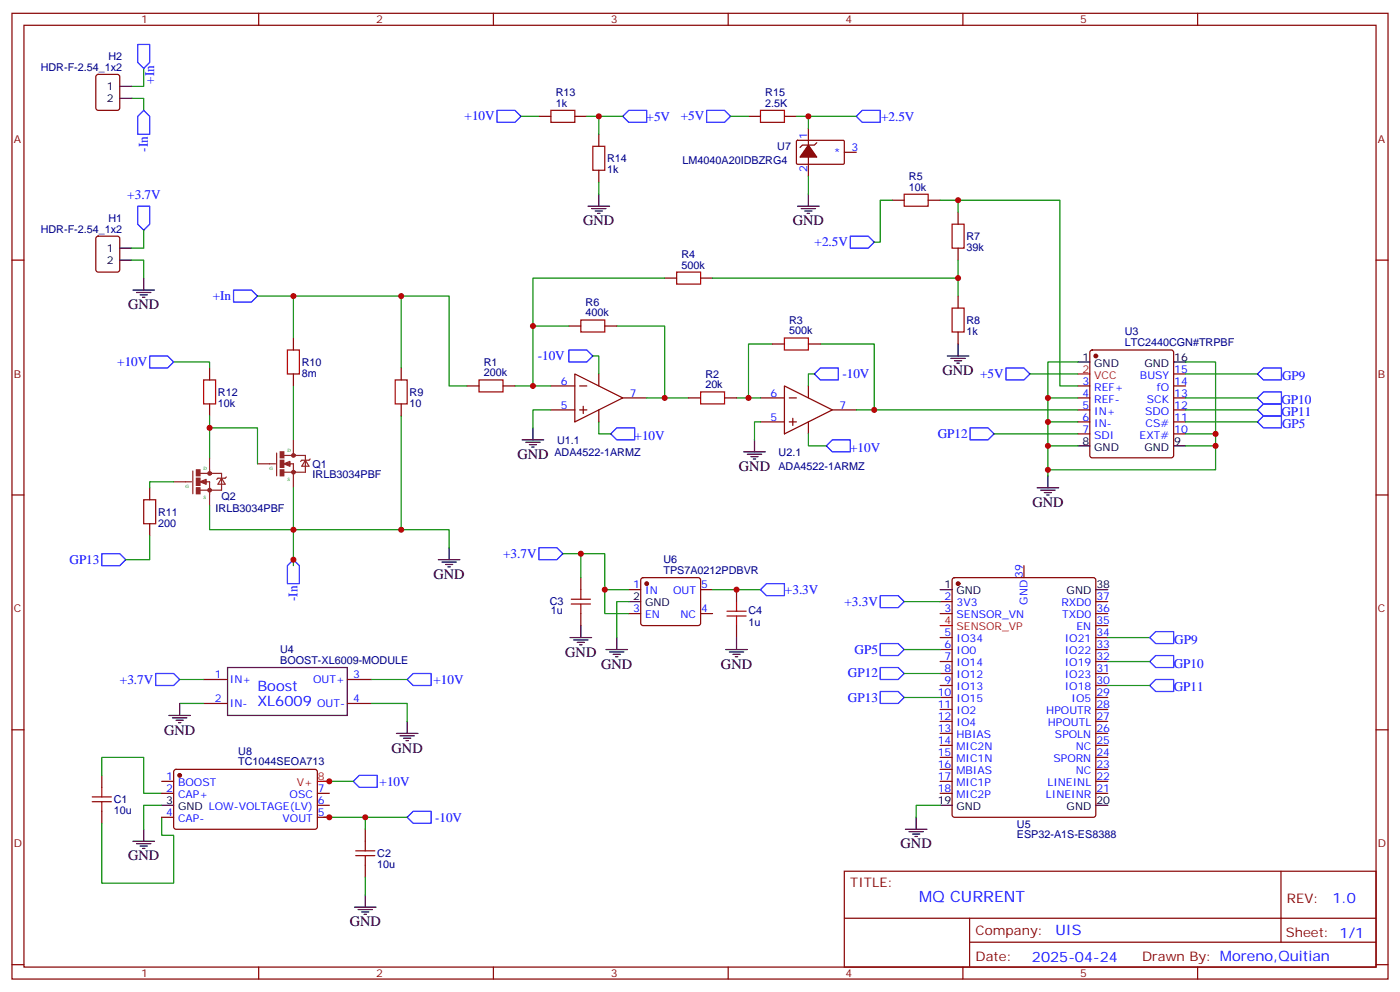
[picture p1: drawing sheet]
<svg xmlns="http://www.w3.org/2000/svg" width="412mm" height="292mm" viewBox="0 0 412 292" stroke-linecap="round" stroke-linejoin="round" font-family="sans-serif">
<g fill="none" stroke="#870000" stroke-width=".35">
<path d="M3.5 3.9h405.4v284.4h-405.4zM7.1 7.4h398.2v277.3h-398.2zM76.2 3.9v3.5M145.3 3.9v3.5M214.5 3.9v3.5M283.6 3.9v3.5M352.8 3.9v3.5M28.5 22.1l.4-.2h5.7l.6 .4 .1 9.5-.5 .6-5.9 .1-.6-.5-.1-9.4zM158.7 34.3h3.6M169.3 34.3h3.6M176.4 39.5v3.6M220.5 34.3h3.5"/>
<path d="M231.1 34.3h3.5M238.1 37.8v14.1M176.4 50.1v3.6M234.7 41.5l.2-.2 13.6 .1 .2 .3v6.5l-.3 .2-13.6-.1-.2-.3zM240.6 42l-.7 .7h-3.5l-.7 .7M248.7 44.8h3.5M262.8 58.9h3.5M273.4 58.9h3.5M3.5 76.6h3.6M28.5 69.7l.4-.2h5.7l.6 .5 .1 9.4-.5 .7h-5.9l-.6-.4-.1-9.5zM282.2 62.5v3.5M282.2 73.1v3.5"/>
<path d="M405.3 76.6h3.6M86.4 99.5v3.5M167.6 96h3.5M178.2 96h3.5M195.8 81.9h3.5M206.4 81.9h3.5M282.2 87.2v3.5M282.2 97.8v3.5M61.7 108.3v3.6M61.7 118.9v3.5M86.4 110.1v3.5M118.2 108.3v3.6"/>
<path d="M118.2 118.9v3.5M137.6 113.6h3.5M148.2 113.6h3.5M162.3 113.6h7M169.3 110.1l14.1 7.1-14.1 7zM170.7 113.6h2.2M171.8 119.6v2.1M176.4 110.1v3.5M183.4 117.2h7.1M202.8 117.2h3.6M213.4 117.2h3.6M224 117.2h7.1"/>
<path d="M227.5 101.3h3.6M231.1 113.6l14.1 7.1-14.1 7zM232.5 117.2h2.1M238.1 113.6v3.6M238.1 101.3h3.6M317.5 113.6h3.5M317.5 117.2h3.5M321.3 103.3l.4-.3h23.3l.5 .3 .2 .5v30.3l-.2 .5-.5 .2h-23.3l-.5-.2-.2-.5v-30.3zM345.7 113.6h3.5M345.7 117.2h3.5M345.7 110.1h3.5M162.3 120.7h7"/>
<path d="M170.7 120.7h2.2M176.4 120.7v3.5M224 124.2h7.1M232.5 124.2h2.1M233.5 123.2v2.1M238.1 124.2v3.5M245.2 120.7h7M317.5 120.7h3.5M317.5 124.2h3.5M317.5 127.7h3.5M345.7 120.7h3.5M345.7 124.2h3.5"/>
<path d="M345.7 127.7h3.5M3.5 145.7h3.6M44.1 143.6v3.5M44.1 154.2v3.5M405.3 145.7h3.6M171.1 170.1v3.5M185.2 173.6h3.5M189 170.3l.4-.2h16.3l.5 .2 .2 .5v12.7l-.3 .5-.4 .2h-16.3l-.5-.2-.2-.5v-12.7zM206.4 173.6h3.5M217 173.6v3.5M276.9 177.1h3.6M280.7 170.3l.5-.2h40.9l.6 .4 .1 69.4-.5 .7h-41.1l-.7-.4v-69.4z"/>
<path d="M301.6 166.5v3.6M322.8 177.1h3.5M171.1 180.7v3.5M185.2 180.7h3.5M206.4 180.7h3.5M217 184.2v3.5M276.9 180.7h3.6M276.9 187.7h3.6M276.9 191.2h3.6M276.9 194.8h3.6M276.9 198.3h3.6M322.8 180.7h3.5"/>
<path d="M322.8 187.7h3.5M322.8 191.2h3.5M322.8 194.8h3.5M322.8 198.3h3.5M322.8 184.2h3.5M3.5 214.9h3.6M60 200.1h7M60 207.1h7M102.3 200.1h7.1M102.3 207.1h7.1M276.9 201.8h3.6M276.9 205.4h3.6"/>
<path d="M276.9 208.9h3.6M276.9 212.4h3.6M276.9 215.9h3.6M276.9 219.5h3.6M322.8 201.8h3.5M322.8 205.4h3.5M322.8 208.9h3.5M322.8 212.4h3.5M322.8 215.9h3.5M322.8 219.5h3.5M405.3 214.9h3.6M30 228.3v3.5"/>
<path d="M30 238.9v3.5M47.6 230h3.6M47.6 233.6h3.6M51.4 226.7l.5-.2 41.2 .1 .4 .6-.1 16.5-.6 .5-41.2-.1-.4-.6v-16.3zM93.5 233.6h3.5M93.5 237.1h3.5M276.9 223h3.6M276.9 226.5h3.6M276.9 230h3.6M276.9 233.6h3.6M322.8 223h3.5M322.8 226.5h3.5"/>
<path d="M322.8 230h3.5M322.8 233.6h3.5M47.6 240.6h3.6M93.5 240.6h3.5M107.6 244.2v3.5M107.6 254.7v3.6M248.7 256.5h156.6v28.2h-156.6zM377.3 256.5v20.9M248.7 270.4h156.5M285.6 277.4h119.6M285.6 270.4v14.1M3.5 284h3.6"/>
<path d="M76.2 284.7v3.6M145.3 284.7v3.6M214.5 284.7v3.6M283.6 284.7v3.6M352.8 284.7v3.6M405.3 284h3.6"/>
</g>
<g fill="none" stroke="#000" stroke-width=".35">
<path d="M35.3 25.4h3.5M35.3 29h3.5M176.4 57.2v3.5M238.1 57.2v3.5M35.3 73.1h3.5M35.3 76.6h3.5M173.2 60.7h6.4M174.3 61.4h4.2M175.3 62.1h2.1M176 62.8h.7M234.9 60.7h6.4M236 61.4h4.2"/>
<path d="M237.1 62.1h2.1M237.8 62.8h.7M39.2 85.4h6.3M40.2 86.1h4.2M41.3 86.8h2.1M42 87.5h.7M42.3 81.9v3.5M279 104.8h6.4M280.1 105.5h4.2M281.2 106.2h2.1M281.9 106.9h.7M282.2 101.3v3.5"/>
<path d="M317.5 106.6h3.5M345.7 106.6h3.5M153.8 129.5h6.4M154.9 130.2h4.2M155.9 130.9h2.1M156.6 131.6h.7M157 126v3.5M219.1 133h6.3M220.1 133.7h4.3M221.2 134.4h2.1M221.9 135.1h.7M222.2 129.5v3.5"/>
<path d="M317.5 131.3h3.5M345.7 131.3h3.5M305.5 143.6h6.4M306.6 144.3h4.2M307.6 145h2.1M308.3 145.7h.7M308.7 140.1v3.5M129.1 164.8h6.4M130.2 165.5h4.2M131.2 166.2h2.1M131.9 166.9h.7M132.3 161.3v3.5"/>
<path d="M185.2 177.1h3.5M276.9 173.6h3.6M322.8 173.6h3.5M67 196.5h35.3v14.1h-35.3zM167.9 187.7h6.4M169 188.4h4.2M170 189.1h2.2M170.7 189.8h.7M171.1 184.2v3.5M178.5 191.2h6.4M179.6 191.9h4.2M180.6 192.7h2.1"/>
<path d="M181.3 193.4h.7M181.7 187.7v3.5M213.8 191.2h6.3M214.8 191.9h4.3M215.9 192.7h2.1M216.6 193.4h.7M217 187.7v3.5M49.7 210.6h6.4M50.8 211.3h4.2M51.9 212.1h2.1M52.6 212.8h.7M52.9 207.1v3.5"/>
<path d="M116.8 215.9h6.3M117.8 216.6h4.3M118.9 217.3h2.1M119.6 218.1h.7M119.9 212.4v3.5M47.6 237.1h3.6M276.9 237.1h3.6M322.8 237.1h3.5M39.2 247.7h6.3M40.2 248.4h4.2M41.3 249.1h2.1M42 249.8h.7"/>
<path d="M42.3 244.2v3.5M266.7 244.2h6.3M267.8 244.9h4.2M268.8 245.6h2.1M269.5 246.3h.7M269.9 240.6v3.6M104.4 267.1h6.4M105.5 267.8h4.2M106.5 268.5h2.2M107.2 269.2h.7M107.6 263.6v3.5"/>
</g>
<g fill="none" stroke="#008700" stroke-width=".35">
<path d="M38.8 29h3.5v3.5M42.3 20.1v5.3h-3.5M153.5 34.3h5.2M172.9 34.3h3.5v5.2M176.4 34.3h7M215.2 34.3h5.3M234.6 34.3h3.5v3.5M238.1 34.3h14.1M176.4 53.7v3.5M238.1 51.9v5.3M262.8 58.9h-3.5v12.4h-1.8M276.9 58.9h35.3v54.7h5.3"/>
<path d="M282.2 58.9v3.6M38.8 76.6h3.5v5.3M42.3 67.8v5.3h-3.5M282.2 76.6v10.6M75.8 87.2h10.6M86.4 99.5v-12.3h31.8v21.1M118.2 87.2h14.1v26.4h5.3M167.6 96h-10.6v17.6M181.7 96h14.1v21.2h-5.3M195.8 81.9h-38.8v14.1M209.9 81.9h72.3M51.2 106.6h10.5v1.7"/>
<path d="M86.4 113.6v15.9M151.7 113.6h10.6M174.6 104.8h1.8v5.3M195.8 117.2h7M217 117.2h7M227.5 101.3h-7v15.9M239.9 110.1h-1.8v3.5M241.7 101.3h15.8v19.4h-5.3M303.4 110.1h14.1M317.5 117.2h-8.8v7M317.5 106.6h-8.8v10.6M349.2 106.6h8.9v31.7h-49.4"/>
<path d="M349.2 117.2h21.2M349.2 110.1h21.2M61.7 134.8v-8.8h14.1v10.6M61.7 122.4v3.6M118.2 122.4v33.6h-31.8v-12.4M162.3 120.7h-5.3v5.3M176.4 124.2v3.5h3.5M224 124.2h-1.8v5.3M238.1 127.7v3.6h5.3M257.5 120.7h60M292.8 127.7h24.7M308.7 131.3h8.8"/>
<path d="M317.5 124.2h-8.8v15.9M349.2 120.7h21.2M349.2 131.3h8.9M349.2 127.7h8.9M349.2 124.2h21.2M44.1 157.7v7.1h-7.1M51.2 141.9h-7.1v1.7M61.7 148.9v7.1h24.7v10.5M118.2 156h14.1v5.3M165.8 163h12.4v10.6h7M171.1 163v7.1M178.2 173.6v7.1h7"/>
<path d="M185.2 177.1h-3.5v10.6M209.9 173.6h14.1M266.3 177.1h10.6M266.3 191.2h10.6M266.3 198.3h10.6M326.3 187.7h12.4M326.3 194.8h12.4M52.9 200.1h7.1M52.9 207.1h7.1M109.4 207.1h10.5v5.3M109.4 200.1h10.5M266.3 205.4h10.6"/>
<path d="M326.3 201.8h12.4M30 228.3v-5.3h12.3v10.6h5.3M47.6 237.1h-5.3v7.1M95.2 230h8.9M276.9 237.1h-7v3.5M47.6 240.6v5.3h3.6v14.1h-21.2v-17.6M95.2 240.6h12.4v3.6M107.6 258.3v5.3M107.6 240.6h12.3"/>
</g>
<g fill="none" stroke="#8c2424" stroke-width=".71">
<circle cx="61.7" cy="139.4" r=".35"/>
<circle cx="86.4" cy="139" r=".35"/>
<circle cx="86.4" cy="134.1" r=".35"/>
<circle cx="61.7" cy="144.3" r=".35"/>
</g>
<g fill="#8c2424" stroke="#8c2424" stroke-width=".35">
<path d="M82.5 138.3h1.1v1.8h-1.1z"/>
<path d="M82.5 133h1.1v1.8h-1.1z"/>
<path d="M82.5 135.5h1.1v2.1h-1.1z"/>
<path d="M57.9 143.6h1v1.8h-1z"/>
<path d="M57.9 138.3h1v1.8h-1z"/>
<path d="M57.9 140.8h1v2.1h-1z"/>
</g>
<g fill="none" stroke="#8c2424" stroke-width=".35">
<path d="M56.8 138.7v6.7M58.9 139.4h6.4v4.9h-6.4M61.7 134.8v4.6M75.8 136.6h5.3M81.5 133.4v6.7M83.6 134.1h6.4v4.9h-6.4M83.6 136.6l1.8-.7v1.4zM84.7 136.6h1.7v7M85.4 136.2l-1.4 .4 1.4 .3M86.4 129.5v4.6M90 135.5l1 1.8h-2.1zM91.4 135.1l-.4 .4h-2.1l-.4 .4"/>
<path d="M51.2 141.9h5.2M58.9 141.9l1.8-.8v1.5zM60 141.9h1.7v7M60.7 141.5l-1.4 .4 1.4 .3M65.3 140.8l1 1.8h-2.1zM66.7 140.4l-.4 .4h-2.1l-.3 .3"/>
</g>
<g fill="none" stroke="#a10000" stroke-width=".35">
<path d="M162.3 32.5h7v3.5h-7zM224 32.5h7.1v3.5h-7.1zM174.6 43.1h3.6v7h-3.6zM266.3 57.2h7.1v3.5h-7.1zM280.5 66h3.5v7.1h-3.5zM171.1 94.2h7.1v3.6h-7.1zM199.3 80.1h7.1v3.5h-7.1zM231.1 99.5h7v3.5h-7zM280.5 90.7h3.5v7.1h-3.5zM60 111.9h3.5v7h-3.5zM84.7 103h3.5v7.1h-3.5zM116.4 111.9h3.5v7h-3.5z"/>
<path d="M141.1 111.9h7.1v3.5h-7.1zM206.4 115.4h7v3.5h-7zM42.3 147.1h3.6v7.1h-3.6zM168.3 176.4h5.6M168.3 177.8h5.6M171.1 173.6v2.8M171.1 177.8v2.9M214.1 180h5.7M217 177.1v2.9M214.1 181.4h5.7M217 181.4v2.8M27.2 236h5.6"/>
<path d="M27.2 234.6h5.6M30 231.8v2.8M30 236v2.9M104.8 251.9h5.6M104.8 250.5h5.6M107.6 247.7v2.8M107.6 251.9v2.8"/>
</g>
<g fill="none" stroke="#00f" stroke-width=".35">
<path d="M40.6 13.1h3.5v5.3l-1.8 1.7-1.7-1.7zM40.6 34.3l1.7-1.8 1.8 1.8v5.2h-3.5zM146.4 32.5h5.3l1.8 1.8-1.8 1.7h-5.3zM183.4 34.3l1.8-1.8h5.3v3.5h-5.3zM208.1 32.5h5.3l1.8 1.8-1.8 1.7h-5.3zM252.2 34.3l1.8-1.8h5.3v3.5h-5.3zM40.6 60.7h3.5v5.3l-1.8 1.8-1.7-1.8zM250.5 69.5h5.3l1.7 1.8-1.7 1.8h-5.3zM68.8 85.4h5.3l1.7 1.8-1.7 1.7h-5.3zM44.1 104.8h5.3l1.8 1.8-1.8 1.7h-5.3zM167.6 103h5.3l1.7 1.8-1.7 1.8h-5.3zM239.9 110.1l1.8-1.8h5.2v3.6h-5.2z"/>
<path d="M296.3 108.3h5.3l1.8 1.8-1.8 1.8h-5.3zM370.4 117.2l1.8-1.8h5.3v3.5h-5.3zM372.2 108.3h5.3v3.6h-5.3l-1.8-1.8zM372.2 118.9h5.3v3.5h-5.3l-1.8-1.7zM181.7 126h5.3v3.5h-5.3l-1.8-1.8zM245.2 129.5h5.3v3.5h-5.3l-1.8-1.7zM285.8 126h5.2l1.8 1.7-1.8 1.8h-5.2zM370.4 124.2l1.8-1.8h5.3v3.6h-5.3zM30 163h5.3l1.7 1.8-1.7 1.7h-5.3zM86.4 164.8l1.8 1.7v5.3h-3.5v-5.3zM158.7 161.3h5.3l1.8 1.7-1.8 1.8h-5.3zM224 173.6l1.8-1.8h5.3v3.6h-5.3z"/>
<path d="M259.3 175.4h5.3l1.7 1.7-1.7 1.8h-5.3zM45.9 198.3h5.3l1.7 1.8-1.7 1.7h-5.3zM259.3 196.5h5.3l1.7 1.8-1.7 1.8h-5.3zM259.3 189.5h5.3l1.7 1.7-1.7 1.8h-5.3zM340.4 193h5.3v3.5h-5.3l-1.7-1.7zM340.4 185.9h5.3v3.6h-5.3l-1.7-1.8zM119.9 200.1l1.8-1.8h5.3v3.5h-5.3zM259.3 203.6h5.3l1.7 1.8-1.7 1.7h-5.3zM338.7 201.8l1.7-1.7h5.3v3.5h-5.3zM105.8 228.3h5.3v3.5h-5.3l-1.7-1.8zM121.7 238.9h5.3v3.5h-5.3l-1.8-1.8z"/>
</g>
<g fill="#870000" stroke="#870000" stroke-width=".35">
<path d="M238.1 42.7l2.5 3.5h-4.9z"/>
<circle cx="322.8" cy="104.8" r=".53"/>
<circle cx="282.2" cy="171.8" r=".53"/>
<circle cx="190.5" cy="171.8" r=".53"/>
<circle cx="52.9" cy="228.3" r=".53"/>
</g>
<path d="M317.5 110.1h3.5M276.9 184.2h3.6M93.5 230h3.5" fill="none" stroke="#f00" stroke-width=".35"/>
<g fill="#c00">
<circle cx="220.5" cy="117.2" r=".88"/>
<circle cx="118.2" cy="87.2" r=".88"/>
<circle cx="86.4" cy="156" r=".88"/>
<circle cx="61.7" cy="126" r=".88"/>
<circle cx="118.2" cy="156" r=".88"/>
<circle cx="86.4" cy="87.2" r=".88"/>
<circle cx="86.4" cy="164.8" r=".88"/>
<circle cx="107.6" cy="240.6" r=".88"/>
<circle cx="308.7" cy="131.3" r=".88"/>
<circle cx="308.7" cy="124.2" r=".88"/>
<circle cx="308.7" cy="138.3" r=".88"/>
<circle cx="358.1" cy="131.3" r=".88"/>
<circle cx="308.7" cy="117.2" r=".88"/>
<circle cx="358.1" cy="127.7" r=".88"/>
<circle cx="176.4" cy="34.3" r=".88"/>
<circle cx="238.1" cy="34.3" r=".88"/>
<circle cx="282.2" cy="81.9" r=".88"/>
<circle cx="257.5" cy="120.7" r=".88"/>
<circle cx="282.2" cy="58.9" r=".88"/>
<circle cx="157" cy="96" r=".88"/>
<circle cx="157" cy="113.6" r=".88"/>
<circle cx="195.8" cy="117.2" r=".88"/>
<circle cx="171.1" cy="163" r=".88"/>
<circle cx="178.2" cy="173.6" r=".88"/>
<circle cx="217" cy="173.6" r=".88"/>
<circle cx="97" cy="240.6" r=".88"/>
<circle cx="97" cy="230" r=".88"/>
</g>
<text font-size="4.6" fill="#00f" x="270.8" y="265.5">MQ CURRENT</text>
<g font-size="4.2">
<text x="171.8" y="66.4">GND</text>
<text x="233.5" y="66.4">GND</text>
<text x="37.7" y="91.1">GND</text>
<text x="277.6" y="110.5">GND +5V</text>
<text x="152.4" y="135.1">GND</text>
<text x="217.7" y="138.7">GND</text>
<text x="304.1" y="149.3">GND</text>
<text x="127.7" y="170.4">GND</text>
<text x="166.5" y="193.4">GND</text>
<text x="177.1" y="196.9">GND</text>
<text x="212.4" y="196.9">GND</text>
<text x="48.3" y="216.3">GND</text>
<text x="115.4" y="221.6">GND</text>
<text x="265.3" y="249.8">GND</text>
<text x="37.7" y="253.3">GND</text>
<text x="103" y="272.7">GND</text>
</g>
<g font-size="4.2" fill="#00f">
<text x="75.8" y="203.6">Boost</text>
<text x="75.8" y="207.8">XL6009</text>
<text x="392.5" y="265.8">1.0</text>
<text x="310.9" y="275.3">UIS</text>
<text x="304" y="283.1">2025-04-24</text>
</g>
<g font-size="3.9" fill="#00f">
<text x="45.4" y="24.7" transform="rotate(-90 45.4 24.7)">+In</text>
<text x="136.8" y="35.4">+10V</text>
<text x="190.5" y="35.5">+5V</text>
<text x="200.5" y="35.4">+5V</text>
<text x="259.5" y="35.5">+2.5V</text>
<text x="43.5" y="44.6" transform="rotate(-90 43.5 44.6)">-In</text>
<text x="37.5" y="58.5">+3.7V</text>
<text x="239.9" y="72.5">+2.5V</text>
<text x="62.7" y="88.4">+In</text>
<text x="34.5" y="107.8">+10V</text>
<text x="158.4" y="106.1">-10V</text>
<text x="248.2" y="111.4">-10V</text>
<text x="377.7" y="111.9">GP9</text>
<text x="377.5" y="118.9">GP10</text>
<text x="377.5" y="122.4">GP11</text>
<text x="377.7" y="126">GP5</text>
<text x="186.9" y="129.5">+10V</text>
<text x="276.2" y="128.9">GP12</text>
<text x="250.4" y="133">+10V</text>
<text x="20.5" y="166">GP13</text>
<text x="148.2" y="164.2">+3.7V</text>
<text x="87.6" y="176.9" transform="rotate(-90 87.6 176.9)">-In</text>
<text x="231.2" y="174.9">+3.3V</text>
<text x="248.8" y="178.4">+3.3V</text>
<text x="345.9" y="189.5">GP9</text>
<text x="251.7" y="192.5">GP5</text>
<text x="345.7" y="196.5">GP10</text>
<text x="35.3" y="201.3">+3.7V</text>
<text x="127.7" y="201.4">+10V</text>
<text x="249.8" y="199.5">GP12</text>
<text x="345.7" y="203.6">GP11</text>
<text x="249.8" y="206.6">GP13</text>
<text x="111.8" y="231.3">+10V</text>
<text x="128.2" y="241.9">-10V</text>
</g>
<g font-size="3.9" fill="#800">
<text x="250.5" y="261.1">TITLE:</text>
<text x="379.1" y="265.8">REV:</text>
<text x="287.4" y="275.3">Company:</text>
<text x="378.7" y="275.9">Sheet: 1/1</text>
<text x="287.4" y="283">Date:</text>
<text x="336.4" y="283.1">Drawn By: Moreno,Quitian</text>
</g>
<g font-size="3.2" fill="#800">
<text x="41.6" y="6.9">1</text>
<text x="110.8" y="6.9">2</text>
<text x="179.9" y="6.9">3</text>
<text x="249.1" y="6.9">4</text>
<text x="318.2" y="6.9">5</text>
<text x="4.1" y="42">A</text>
<text x="405.9" y="42">A</text>
<text x="4.1" y="111.2">B</text>
<text x="405.9" y="111.2">B</text>
<text x="4.1" y="180.3">C</text>
<text x="405.9" y="180.3">C</text>
<text x="4.1" y="249.4">D</text>
<text x="405.9" y="249.4">D</text>
<text x="41.6" y="287.7">1</text>
<text x="110.8" y="287.7">2</text>
<text x="179.9" y="287.7">3</text>
<text x="249.1" y="287.7">4</text>
<text x="318.2" y="287.7">5</text>
</g>
<g font-size="3.2" fill="#000080">
<text x="31.9" y="17.7">H2</text>
<text x="12" y="20.8">HDR-F-2.54_1x2</text>
<text x="163.7" y="28.3">R13</text>
<text x="225.4" y="28.3">R15</text>
<text x="163.7" y="31.4">1k</text>
<text x="225.4" y="31.4">2.5K</text>
<text x="178.9" y="47.7">R14</text>
<text x="229" y="44.2">U7</text>
<text x="178.9" y="50.9">1k</text>
<text x="201.1" y="48.4">LM4040A20IDBZRG4</text>
<text x="267.7" y="53">R5</text>
<text x="267.7" y="56.1">10k</text>
<text x="31.9" y="65.3">H1</text>
<text x="12" y="68.5">HDR-F-2.54_1x2</text>
<text x="284.7" y="70.7">R7</text>
<text x="200.7" y="75.9">R4</text>
<text x="284.7" y="73.9">39k</text>
<text x="200.7" y="79.1">500k</text>
<text x="172.5" y="90">R6</text>
<text x="172.5" y="93.2">400k</text>
<text x="232.5" y="95.3">R3</text>
<text x="284.7" y="95.4">R8</text>
<text x="232.5" y="98.5">500k</text>
<text x="284.7" y="98.6">1k</text>
<text x="331.3" y="101.9">LTC2440CGN#TRPBF</text>
<text x="331.3" y="98.7">U3</text>
<text x="88.9" y="107.7">R10</text>
<text x="142.5" y="107.6">R1</text>
<text x="88.9" y="110.9">8m</text>
<text x="142.5" y="110.8">200k</text>
<text x="207.8" y="111.2">R2</text>
<text x="64.2" y="119.7">10k</text>
<text x="64.2" y="116.6">R12</text>
<text x="120.6" y="119.7">10</text>
<text x="120.6" y="116.6">R9</text>
<text x="207.8" y="114.3">20k</text>
<text x="164.1" y="130.7">U1.1</text>
<text x="92.1" y="137.7">Q1</text>
<text x="163.3" y="134.2">ADA4522-1ARMZ</text>
<text x="229.4" y="134.2">U2.1</text>
<text x="92.1" y="140.9">IRLB3034PBF</text>
<text x="229.3" y="138.3">ADA4522-1ARMZ</text>
<text x="65.3" y="147.1">Q2</text>
<text x="46.6" y="155">200</text>
<text x="46.6" y="151.8">R11</text>
<text x="63.5" y="150.7">IRLB3034PBF</text>
<text x="195.4" y="165.7">U6</text>
<text x="195.4" y="168.9">TPS7A0212PDBVR</text>
<text x="161.9" y="178.2">C3</text>
<text x="162.3" y="180.7">1u</text>
<text x="220.5" y="184.2">1u</text>
<text x="220.5" y="180.7">C4</text>
<text x="82.5" y="195.4">BOOST-XL6009-MODULE</text>
<text x="82.5" y="192.2">U4</text>
<text x="70.2" y="225.3">TC1044SEOA713</text>
<text x="70.2" y="222.2">U8</text>
<text x="33.5" y="239.7">10u</text>
<text x="33.5" y="236.5">C1</text>
<text x="299.5" y="243.8">U5</text>
<text x="299.5" y="246.9">ESP32-A1S-ES8388</text>
<text x="111.1" y="255.6">10u</text>
<text x="111.1" y="252.4">C2</text>
</g>
<g font-size="3.2">
<text x="31.5" y="26.5">1</text>
<text x="31.5" y="30">2</text>
<text x="31.5" y="74.1">1</text>
<text x="31.5" y="77.6">2</text>
<text x="318.8" y="106.2">1</text>
<text x="322.3" y="108">GND</text>
<text x="337.1" y="108">GND</text>
<text x="345.9" y="106.2">16</text>
<text x="318.8" y="130.9">8</text>
<text x="345.9" y="130.9">9</text>
<text x="322.3" y="132.7">GND</text>
<text x="337.1" y="132.7">GND</text>
<text x="278.3" y="173.2">1</text>
<text x="323" y="173.2">38</text>
<text x="186.5" y="176.8">2</text>
<text x="190" y="178.5">GND</text>
<text x="281.8" y="175">GND</text>
<text x="314.2" y="175">GND</text>
<text x="49" y="236.7">3</text>
<text x="52.5" y="238.5">GND LOW-VOLTAGE(LV)</text>
<text x="276.2" y="236.7">19</text>
<text x="281.8" y="238.5">GND</text>
<text x="314.2" y="238.5">GND</text>
<text x="323" y="236.7">20</text>
</g>
<g font-size="3.2" fill="#00f">
<text x="237.8" y="41" transform="rotate(-90 237.8 41)">1</text>
<text x="245.6" y="45.9">*</text>
<text x="250.8" y="44.5">3</text>
<text x="237.8" y="50.7" transform="rotate(-90 237.8 50.7)">2</text>
<text x="165.2" y="113.3">6</text>
<text x="318.8" y="113.3">3</text>
<text x="335.8" y="111.5">BUSY</text>
<text x="345.9" y="113.3">14</text>
<text x="345.9" y="109.7">15</text>
<text x="185.6" y="116.8">7</text>
<text x="226.9" y="116.8">6</text>
<text x="318.8" y="116.8">4</text>
<text x="322.3" y="115">REF+</text>
<text x="322.3" y="118.6">REF-</text>
<text x="337.8" y="118.6">SCK</text>
<text x="340.8" y="115">fO</text>
<text x="345.9" y="116.8">13</text>
<text x="165.2" y="120.3">5</text>
<text x="226.9" y="123.9">5</text>
<text x="247.3" y="120.3">7</text>
<text x="318.8" y="120.3">5</text>
<text x="318.8" y="123.9">6</text>
<text x="322.3" y="122.1">IN+</text>
<text x="322.3" y="125.6">IN-</text>
<text x="337.3" y="122.1">SDO</text>
<text x="337.4" y="125.6">CS#</text>
<text x="345.9" y="123.9">11</text>
<text x="345.9" y="120.3">12</text>
<text x="318.8" y="127.4">7</text>
<text x="322.3" y="129.2">SDI</text>
<text x="335.7" y="129.2">EXT#</text>
<text x="345.9" y="127.4">10</text>
<text x="186.5" y="173.2">1</text>
<text x="206.6" y="173.2">5</text>
<text x="301.3" y="170.1" transform="rotate(-90 301.3 170.1)">39</text>
<text x="190" y="175">IN</text>
<text x="198.3" y="175">OUT</text>
<text x="278.3" y="176.8">2</text>
<text x="281.8" y="178.5">3V3</text>
<text x="302.7" y="178.1" transform="rotate(-90 302.7 178.1)">GND</text>
<text x="312.6" y="178.5">RXD0</text>
<text x="323" y="176.8">37</text>
<text x="186.5" y="180.3">3</text>
<text x="190" y="182.1">EN</text>
<text x="200.5" y="182.1">NC</text>
<text x="206.6" y="180.3">4</text>
<text x="278.3" y="180.3">3</text>
<text x="281.8" y="182.1">SENSOR_VN</text>
<text x="312.9" y="182.1">TXD0</text>
<text x="317.1" y="185.6">EN</text>
<text x="323" y="183.8">35</text>
<text x="323" y="180.3">36</text>
<text x="278.3" y="187.4">5</text>
<text x="278.3" y="190.9">6</text>
<text x="281.8" y="189.1">IO34</text>
<text x="313.6" y="189.1">IO21</text>
<text x="323" y="190.9">33</text>
<text x="323" y="187.4">34</text>
<text x="278.3" y="194.4">7</text>
<text x="278.3" y="197.9">8</text>
<text x="281.8" y="192.7">IO0</text>
<text x="281.8" y="196.2">IO14</text>
<text x="313.6" y="196.2">IO19</text>
<text x="313.6" y="192.7">IO22</text>
<text x="323" y="197.9">31</text>
<text x="323" y="194.4">32</text>
<text x="63.2" y="199.7">1</text>
<text x="67.7" y="201.1">IN+</text>
<text x="92.2" y="201.1">OUT+</text>
<text x="104.1" y="199.7">3</text>
<text x="278.3" y="201.5">9</text>
<text x="281.8" y="199.7">IO12</text>
<text x="281.8" y="203.2">IO13</text>
<text x="313.6" y="203.2">IO18</text>
<text x="313.6" y="199.7">IO23</text>
<text x="323" y="201.5">30</text>
<text x="63.2" y="206.8">2</text>
<text x="67.7" y="208.2">IN-</text>
<text x="93.4" y="208.2">OUT-</text>
<text x="104.1" y="206.8">4</text>
<text x="276.2" y="205">10</text>
<text x="276.2" y="208.5">11</text>
<text x="281.8" y="206.8">IO15</text>
<text x="315.6" y="206.8">IO5</text>
<text x="323" y="208.5">28</text>
<text x="323" y="205">29</text>
<text x="276.2" y="212.1">12</text>
<text x="276.2" y="215.6">13</text>
<text x="281.8" y="210.3">IO2</text>
<text x="281.8" y="213.8">IO4</text>
<text x="308.2" y="210.3">HPOUTR</text>
<text x="308.6" y="213.8">HPOUTL</text>
<text x="323" y="215.6">26</text>
<text x="323" y="212.1">27</text>
<text x="276.2" y="219.1">14</text>
<text x="281.8" y="217.3">HBIAS</text>
<text x="281.8" y="220.9">MIC2N</text>
<text x="310.8" y="217.3">SPOLN</text>
<text x="316.9" y="220.9">NC</text>
<text x="323" y="219.1">25</text>
<text x="276.2" y="222.6">15</text>
<text x="276.2" y="226.2">16</text>
<text x="281.8" y="224.4">MIC1N</text>
<text x="281.8" y="227.9">MBIAS</text>
<text x="310.3" y="224.4">SPORN</text>
<text x="316.9" y="227.9">NC</text>
<text x="323" y="226.2">23</text>
<text x="323" y="222.6">24</text>
<text x="49" y="229.7">1</text>
<text x="49" y="233.2">2</text>
<text x="52.5" y="231.5">BOOST</text>
<text x="93.7" y="233.2">7</text>
<text x="276.2" y="229.7">17</text>
<text x="276.2" y="233.2">18</text>
<text x="281.8" y="231.5">MIC1P</text>
<text x="308.5" y="231.5">LINEINL</text>
<text x="323" y="233.2">21</text>
<text x="323" y="229.7">22</text>
<text x="52.5" y="235">CAP+</text>
<text x="85.3" y="235">OSC</text>
<text x="93.7" y="236.7">6</text>
<text x="281.8" y="235">MIC2P</text>
<text x="308.1" y="235">LINEINR</text>
<text x="49" y="240.3">4</text>
<text x="52.5" y="242">CAP-</text>
<text x="83.2" y="242">VOUT</text>
<text x="93.7" y="240.3">5</text>
</g>
<g font-size="3.2" fill="#f00">
<text x="318.8" y="109.7">2</text>
<text x="322.3" y="111.5">VCC</text>
<text x="278.3" y="183.8">4</text>
<text x="281.8" y="185.6">SENSOR_VP</text>
<text x="87.4" y="231.5">V+</text>
<text x="93.7" y="229.7">8</text>
</g>
<g font-size="1.4" fill="#238d23">
<text x="84.7" y="133">D</text>
<text x="54.7" y="143.6">G</text>
<text x="60" y="138.3">D</text>
<text x="79.4" y="138.3">G</text>
<text x="84.7" y="141.5">S</text>
<text x="60" y="146.8">S</text>
</g>
</svg>
